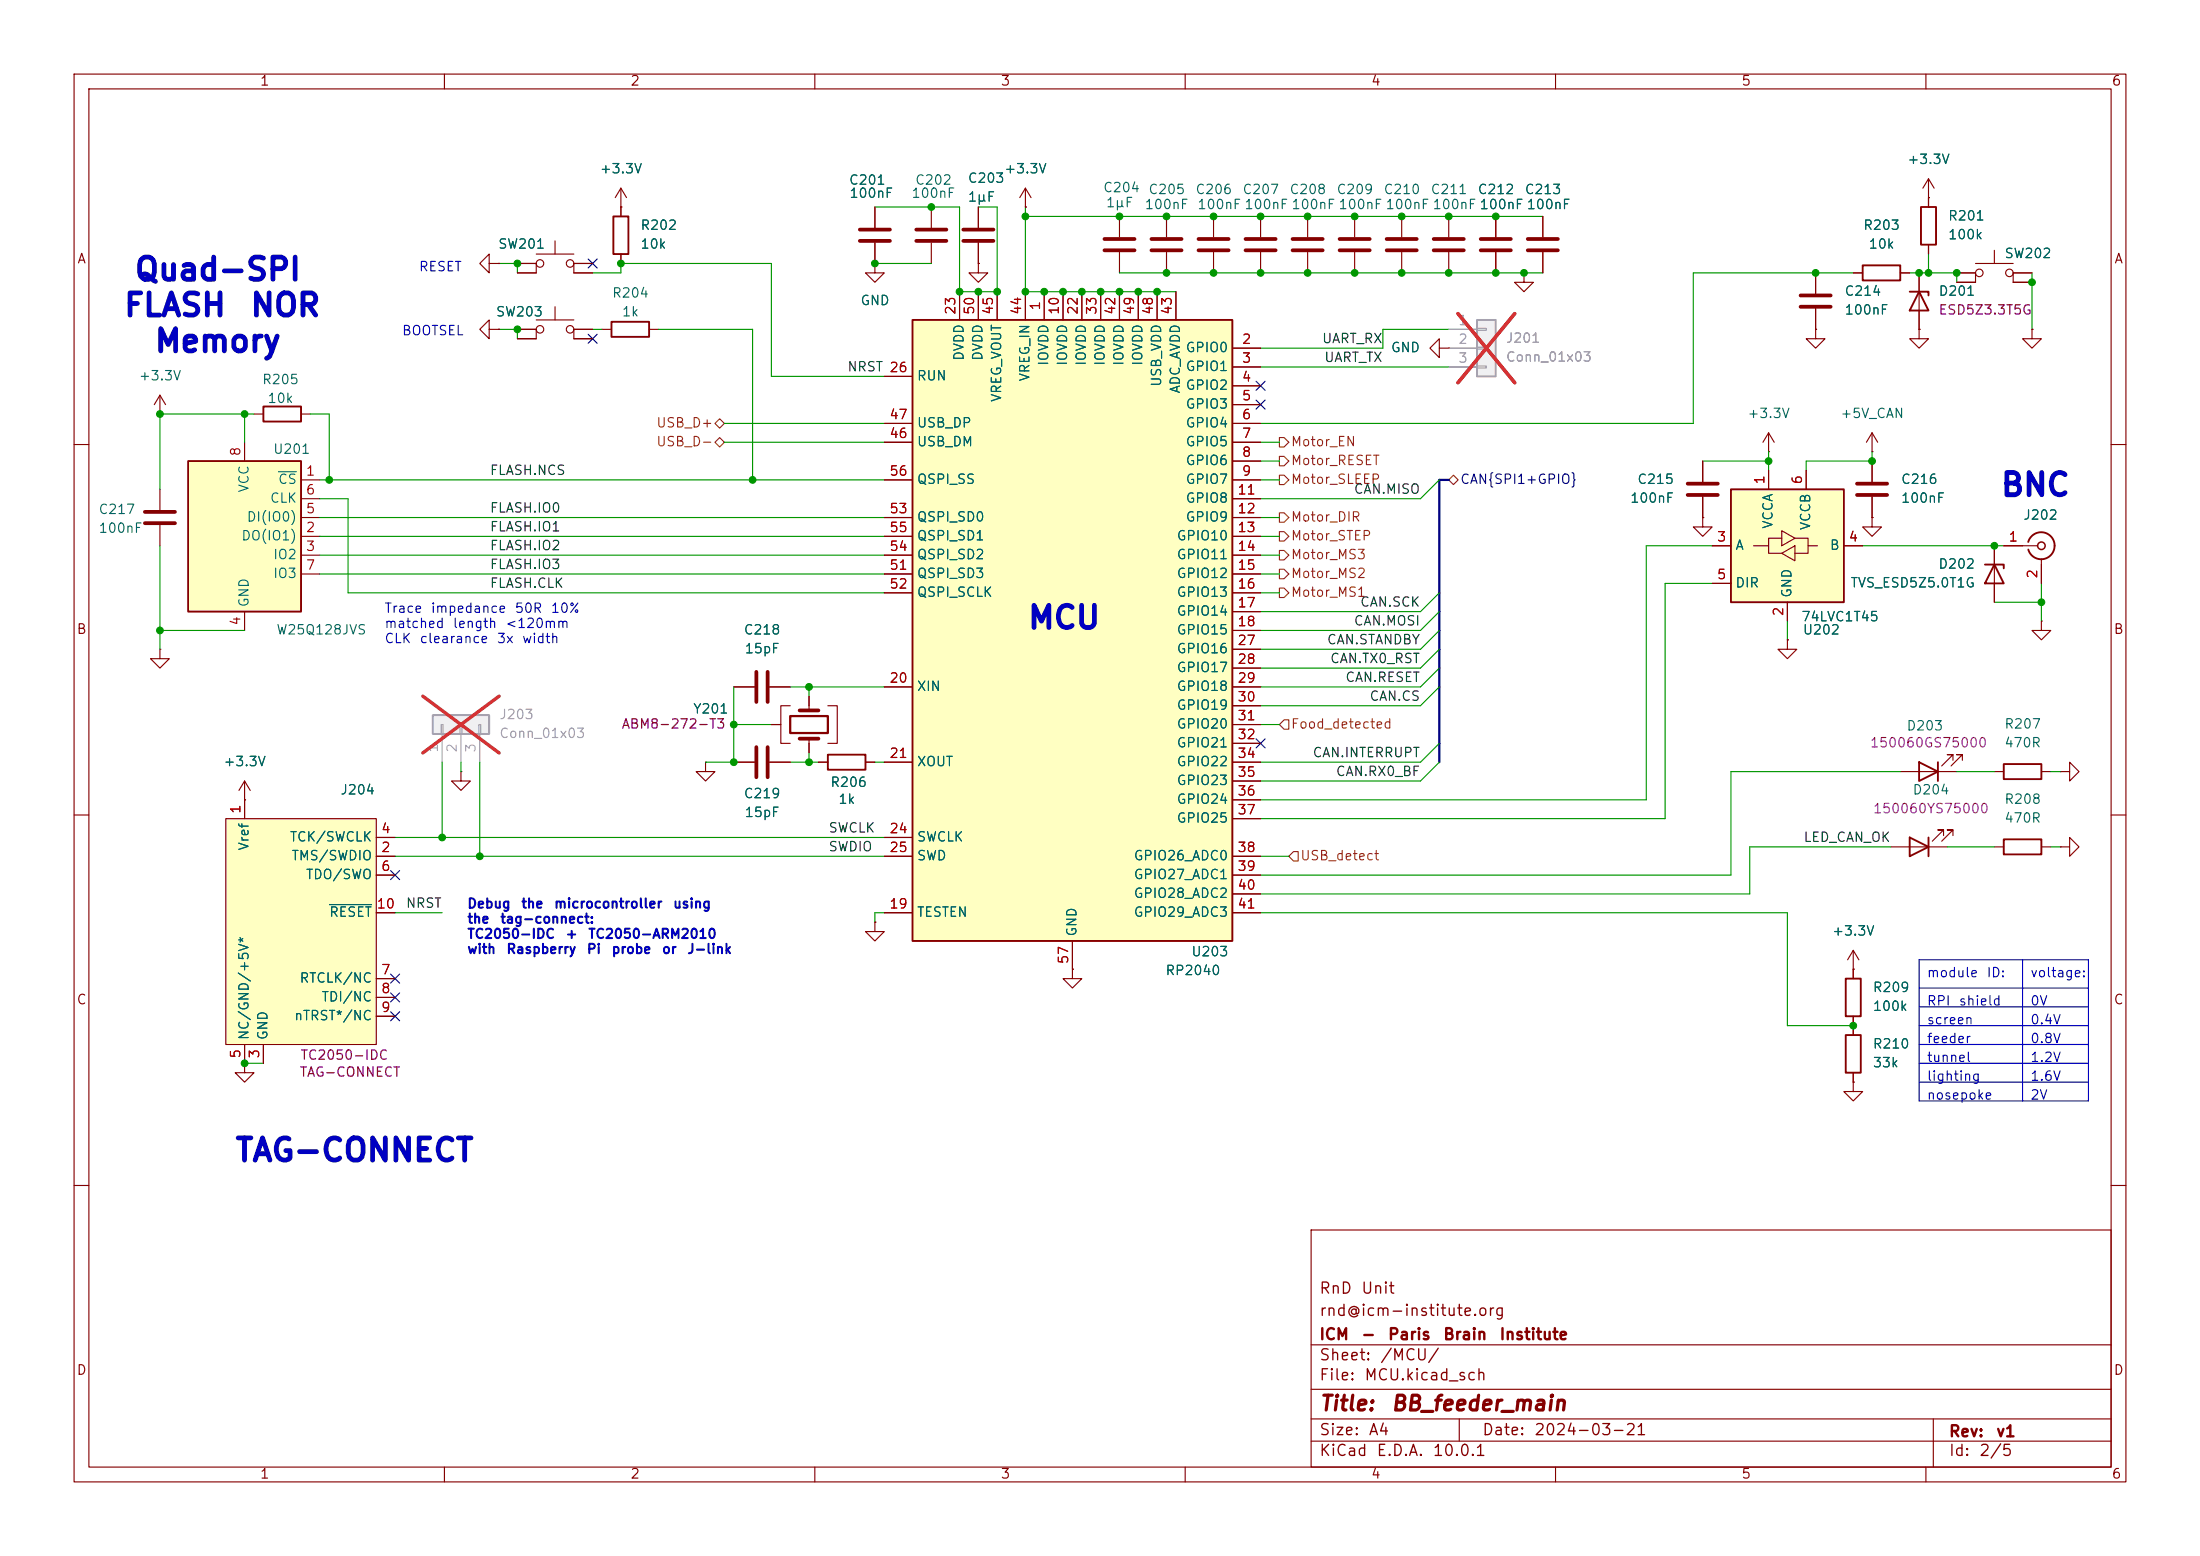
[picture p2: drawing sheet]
<svg xmlns="http://www.w3.org/2000/svg" width="297mm" height="210mm" viewBox="0 0 297 210" stroke-linecap="round" stroke-linejoin="round" font-family="sans-serif">
<g fill="none" stroke="#840000" stroke-width=".15">
<path d="M10 10h277v190h-277zM12 12h273v186h-273zM60 10v2M110 10v2M160 10v2M210 10v2M260 10v2M10 60h2M285 60h2M10 110h2M285 110h2M10 160h2"/>
<path d="M177 166h108v32h-108zM285 160h2M60 198v2M110 198v2M160 198v2M177 194.5h108M177 191.5h108M177 187.5h108M177 181.5h108M197 191.5v3M210 198v2M260 198v2"/>
<path d="M261 191.5v6.5"/>
</g>
<path d="M199.4 43.2h2.5v7.6h-2.5z" fill="#f0f0f0"/>
<path d="M199.4 43.2h2.5v7.6h-2.5z" fill="none" stroke="#a1a1a1" stroke-width=".25"/>
<path d="M195.6 44.5h3.8M195.6 47h3.8M195.6 49.5h3.8M199.4 44.3h1.3v.3h-1.3zM199.4 46.9h1.3v.2h-1.3zM199.4 49.4h1.3v.3h-1.3z" fill="none" stroke="#a1a1a1" stroke-width=".15"/>
<path d="M196.8 42.3l7.7 9.4M204.5 42.3l-7.7 9.4" fill="none" stroke="#e12e31" stroke-width=".46"/>
<g fill="none" stroke="#840000" stroke-width=".15">
<path d="M66 35.6v-1.3l-1.2 1.3 1.2 1.2v-1.2h1.3M67.3 35.6h.1M69.8 35.6h2.6v1.2h-2.6M72.4 34.3h5.1M74.9 32.5v1.8M80 35.6h-2.5v1.2h2.5M125.7 27.9v2.8M125.7 32.8v2.8M132.1 35.6v1.2h-1.3l1.3 1.3 1.2-1.3h-1.2M132.1 35.6h.1M208.3 29.2v2.8M208.3 34v2.8"/>
<path d="M259.1 36.8v7.7M66 44.5v-1.3l-1.2 1.3 1.2 1.2v-1.2h1.3M67.3 44.5h.1M69.8 44.5h2.6v1.2h-2.6M72.4 43.2h5.1M74.9 41.4v1.8M80 44.5h-2.5v1.2h2.5M259.1 44.5v1.2h-1.3l1.3 1.3 1.2-1.3h-1.2M259.1 44.5h.1M21.6 87.6v1.3h1.3l-1.3 1.3-1.3-1.3h1.3M21.6 87.6h.1"/>
<circle cx="72.9" cy="35.6" r=".51"/>
<circle cx="77" cy="35.6" r=".51"/>
<circle cx="72.9" cy="44.5" r=".51"/>
<circle cx="77" cy="44.5" r=".51"/>
</g>
<path d="M257.8 39.4h2.5v.5M259.1 39.4l1.2 2.5h-2.5z" fill="none" stroke="#840000" stroke-width=".25"/>
<path d="M123.7 31h4.1M123.7 32.5h4.1M206.2 32.3h4.1M206.2 33.8h4.1" fill="none" stroke="#840000" stroke-width=".51"/>
<path d="M25.4 62.2h15.2v20.4h-15.2z" fill="#ffffc2"/>
<path d="M82.8 29.2h2v5.1h-2zM35.6 54.9h5v2h-5zM82.5 43.4h5.1v2.1h-5.1zM25.4 62.2h15.2v20.4h-15.2zM268 76.2h2.5v.5M269.2 76.2l1.3 2.5h-2.5zM259.1 102.9l2.5 1.2-2.5 1.3zM261.6 102.9v2.5M270.5 103.1h5.1v2.1h-5.1z" fill="none" stroke="#840000" stroke-width=".25"/>
<g fill="none" stroke="#840000" stroke-width=".15">
<path d="M83.8 27.9h.1M83.8 25.4v3.8M83.8 34.3v1.3M83.8 25.4l-.7 1.3M83.8 25.4l.8 1.3M118.1 27.9v2.8M118.1 32.8v2.8M138.4 27.9h.1M138.4 25.4l-.7 1.3M138.4 25.4l.8 1.3M138.4 25.4v2.5M170.2 29.2v2.8"/>
<path d="M170.2 34v2.8M182.9 29.2v2.8M182.9 34v2.8M201.9 29.2v2.8M201.9 34v2.8M205.7 36.8v1.3h-1.2l1.2 1.3 1.3-1.3h-1.3M205.7 36.8h.1M245.1 36.8v2.8M264.2 36.8h2.5v1.3h-2.5M266.7 35.6h5.1M269.2 33.8v1.8M274.3 36.8h-2.5v1.3h2.5"/>
<path d="M21.6 55.9h.1M21.6 53.3v2.6M21.6 53.3l-.8 1.3M21.6 53.3l.8 1.3M33 59.7v2.5M34.3 55.9h1.3M40.6 55.9h1.3M81.3 44.5h1.2M87.6 44.5h1.3M194.3 47v-1.3l-1.3 1.3 1.3 1.3v-1.3h1.3M195.6 47h.1M238.8 58.4l.7 1.3"/>
<path d="M238.8 58.4l-.8 1.3M238.8 58.4v2.6M245.1 41.7v2.8M252.7 58.4l-.7 1.3M252.7 58.4l.8 1.3M252.7 58.4v2.6M21.6 66v2.8M21.6 70.9v2.8M40.6 64.8h2.6M40.6 72.4h2.6M40.6 74.9h2.6M40.6 69.9h2.6"/>
<path d="M40.6 67.3h2.6M40.6 77.5h2.6M238.8 61h.1M252.7 61h.1M252.7 69.9v1.2h-1.2l1.2 1.3 1.3-1.3h-1.3M252.7 69.9h.1M252.7 62.2v2.8M252.7 67.1v2.8M269.2 73.7v7.6M33 82.6v2.5M241.3 86.4v1.2h-1.3l1.3 1.3 1.3-1.3h-1.3M241.3 86.4h.1"/>
<path d="M256.5 104.1h7.7M263.7 102.6v-.7h-.8h.8l-1.6 1.5M264.9 102.6v-.7h-.7h.7l-1.5 1.5M269.2 104.1h1.3M275.6 104.1h1.3M278.1 104.1h1.3v-1.2l1.3 1.2-1.3 1.3v-1.3M278.1 104.1h.1"/>
<circle cx="267.2" cy="36.8" r=".51"/>
<circle cx="271.3" cy="36.8" r=".51"/>
</g>
<path d="M37.6 63.7h2.4" fill="none" stroke="#006464" stroke-width=".15"/>
<g fill="none" stroke="#840000" stroke-width=".51">
<path d="M116.1 32.5h4M116.1 31h4M168.1 32.3h4.1M168.1 33.8h4.1M180.8 32.3h4.1M180.8 33.8h4.1M199.9 32.3h4.1M199.9 33.8h4.1M243.1 39.9h4M243.1 41.4h4M19.6 70.6h4M19.6 69.1h4"/>
<path d="M250.7 66.8h4.1M250.7 65.3h4.1"/>
</g>
<path d="M30.5 110.5h20.3v30.5h-20.3z" fill="#ffffc2"/>
<path d="M30.5 110.5h20.3v30.5h-20.3zM33 108v2.5M50.8 115.6h2.5M50.8 113h2.5M50.8 118.1h2.5M50.8 132.1h2.5M50.8 134.6h2.5M50.8 137.2h2.5M50.8 123.2h2.5M33 141v2.5M35.6 141v2.5" fill="none" stroke="#840000" stroke-width=".15"/>
<path d="M44.5 122.1h5.7" fill="none" stroke="#006464" stroke-width=".15"/>
<path d="M233.7 66h15.2v15.3h-15.2z" fill="#ffffc2"/>
<path d="M259.3 27.9h2.1v5.1h-2.1zM233.7 66h15.2v15.3h-15.2z" fill="none" stroke="#840000" stroke-width=".25"/>
<g fill="none" stroke="#840000" stroke-width=".15">
<path d="M157.5 29.2v2.8M157.5 34v2.8M195.6 29.2v2.8M195.6 34v2.8M260.3 26.7h.1M260.3 24.1v3.8M260.3 33v1.3M260.3 24.1l-.7 1.3M260.3 24.1l.8 1.3M229.9 69.9v1.2h-1.3l1.3 1.3 1.2-1.3h-1.2M229.9 69.9h.1M229.9 62.2v2.8"/>
<path d="M229.9 67.1v2.8M231.1 73.7h2.6M231.1 78.7h2.6M236.7 73.7h2.1v1h1.7M238.8 63.5v2.5M240.5 72.6h-1.7v1.1M240.5 71.6l1.8 1-1.8 1.1zM240.5 74.7l1.8-1v2zM242.3 72.6h1.8v1.1h1.3M243.8 63.5v2.5M244.1 73.7v1h-1.8M248.9 73.7h2.6"/>
<path d="M99.1 92.7h2.8M103.9 92.7h2.8M241.3 81.3v2.5M33 108h.1M33 105.4l-.7 1.3M33 105.4l.8 1.3M33 105.4v2.6M99.1 102.9h2.8M103.9 102.9h2.8M33 143.5v1.3h1.3l-1.3 1.3-1.3-1.3h1.3M33 143.5h.1"/>
</g>
<path d="M155.4 32.3h4.1M155.4 33.8h4.1M193.5 32.3h4.1M193.5 33.8h4.1M227.8 66.8h4.1M227.8 65.3h4.1M102.1 90.7v4M103.6 90.7v4M102.1 100.8v4.1M103.6 100.8v4.1" fill="none" stroke="#840000" stroke-width=".51"/>
<path d="M123.2 43.2h43.2v83.8h-43.2z" fill="#ffffc2"/>
<path d="M123.2 43.2h43.2v83.8h-43.2zM111.8 101.9h5v2h-5z" fill="none" stroke="#840000" stroke-width=".25"/>
<g fill="none" stroke="#840000" stroke-width=".15">
<path d="M129.5 39.4v3.8M132.1 39.4v3.8M134.6 39.4v3.8M138.4 39.4v3.8M141 39.4v3.8M143.5 39.4v3.8M146 39.4v3.8M148.6 39.4v3.8M151.1 39.4v3.8M153.7 39.4v3.8M156.2 39.4v3.8M158.7 39.4v3.8"/>
<path d="M119.4 57.2h3.8M119.4 59.7h3.8M119.4 50.8h3.8M166.4 47h3.8M166.4 49.5h3.8M166.4 52.1h3.8M166.4 54.6h3.8M166.4 57.2h3.8M166.4 59.7h3.8M119.4 64.8h3.8M119.4 69.9h3.8M119.4 72.4h3.8"/>
<path d="M119.4 74.9h3.8M119.4 77.5h3.8M166.4 62.2h3.8M166.4 64.8h3.8M166.4 67.3h3.8M166.4 69.9h3.8M166.4 72.4h3.8M166.4 74.9h3.8M166.4 77.5h3.8M104.1 97.8h1.3M106.7 95.3h-1.3v5h1.3M109.2 94v1.9"/>
<path d="M109.2 99.7v1.9M111.8 95.3h1.2v5h-1.2M119.4 80h3.8M119.4 92.7h3.8M166.4 80h3.8M166.4 82.6h3.8M166.4 85.1h3.8M166.4 92.7h3.8M166.4 87.6h3.8M166.4 90.2h3.8M166.4 95.3h3.8M166.4 97.8h3.8"/>
<path d="M62.2 104.1v1.3h1.3l-1.3 1.3-1.2-1.3h1.2M62.2 104.1h.1M110.5 102.9h1.3M116.8 102.9h1.3M119.4 102.9h3.8M119.4 113h3.8M119.4 115.6h3.8M166.4 102.9h3.8M166.4 115.6h3.8M166.4 100.3h3.8M166.4 105.4h3.8M166.4 108h3.8"/>
<path d="M166.4 110.5h3.8M166.4 118.1h3.8M118.1 124.5v1.2h1.3l-1.3 1.3-1.3-1.3h1.3M118.1 124.5h.1M119.4 123.2h3.8M144.8 130.8v1.3h1.2l-1.2 1.3-1.3-1.3h1.3M144.8 130.8h.1M144.8 127v3.8M166.4 123.2h3.8M166.4 120.7h3.8"/>
</g>
<path d="M107.9 99.7h2.6M107.9 95.9h2.6" fill="none" stroke="#840000" stroke-width=".51"/>
<path d="M106.7 96.6h5.1v2.3h-5.1z" fill="none" stroke="#840000" stroke-width=".3"/>
<path d="M58.4 96.5h7.6v2.6h-7.6z" fill="#f0f0f0"/>
<path d="M58.4 96.5h7.6v2.6h-7.6z" fill="none" stroke="#a1a1a1" stroke-width=".25"/>
<path d="M195.6 44.5h3.8M195.6 47h3.8M195.6 49.5h3.8M59.6 97.8h.2v1.3h-.2zM59.7 99.1v3.8M62.1 97.8h.3v1.3h-.3zM62.2 99.1v3.8M64.6 97.8h.3v1.3h-.3zM64.8 99.1v3.8" fill="none" stroke="#a1a1a1" stroke-width=".15"/>
<path d="M196.8 42.3l7.7 9.4M204.5 42.3l-7.7 9.4M57.1 94l10.3 7.6M67.4 94l-10.3 7.6" fill="none" stroke="#e12e31" stroke-width=".46"/>
<path d="M130 32.5h4.1M130 31h4.1M149.1 32.3h4.1M149.1 33.8h4.1M161.8 32.3h4.1M161.8 33.8h4.1M174.5 32.3h4.1M174.5 33.8h4.1M187.2 32.3h4.1M187.2 33.8h4.1" fill="none" stroke="#840000" stroke-width=".51"/>
<g fill="none" stroke="#840000" stroke-width=".15">
<path d="M67.3 35.6h.1M69.8 36.8h2.6M69.8 35.6h2.6M77.5 36.8h2.5M77.5 35.6h2.5M83.8 27.9h.1M83.8 27.9v1.3M83.8 34.3v1.3M118.1 35.6v1.2h-1.3l1.3 1.3 1.3-1.3h-1.3M118.1 35.6h.1M118.1 27.9v2.8M118.1 32.8v2.8"/>
<path d="M129.5 39.4v3.8M132.1 35.6h.1M132.1 27.9v2.8M132.1 32.8v2.8M132.1 39.4v3.8M134.6 39.4v3.8M138.4 27.9h.1M138.4 39.4v3.8M141 39.4v3.8M143.5 39.4v3.8M146 39.4v3.8M148.6 39.4v3.8"/>
<path d="M151.1 29.2v2.8M151.1 34v2.8M151.1 39.4v3.8M153.7 39.4v3.8M156.2 39.4v3.8M158.7 39.4v3.8M163.8 29.2v2.8M163.8 34v2.8M176.5 29.2v2.8M176.5 34v2.8M189.2 29.2v2.8M189.2 34v2.8"/>
<path d="M201.9 29.2v2.8M201.9 34v2.8M205.7 36.8h.1M208.3 29.2v2.8M208.3 34v2.8M245.1 36.8v2.8M250.2 36.8h1.3M256.5 36.8h1.3M259.1 36.8v2.6M260.3 26.7h.1M260.3 26.7v1.2M260.3 33v1.3"/>
<path d="M264.2 36.8h2.5M264.2 38.1h2.5M271.8 36.8h2.5M271.8 38.1h2.5M67.3 44.5h.1M69.8 44.5h2.6M69.8 45.7h2.6M77.5 44.5h2.5M77.5 45.7h2.5M119.4 57.2h3.8M119.4 59.7h3.8M119.4 50.8h3.8"/>
<path d="M166.4 47h3.8M166.4 49.5h3.8M166.4 52.1h3.8M166.4 54.6h3.8M166.4 57.2h3.8M166.4 59.7h3.8M195.6 47h.1M245.1 44.5v1.2h-1.3l1.3 1.3 1.3-1.3h-1.3M245.1 44.5h.1M245.1 41.7v2.8M259.1 44.5h.1M259.1 41.9v2.6"/>
<path d="M274.3 44.5v1.2h-1.3l1.3 1.3 1.3-1.3h-1.3M274.3 44.5h.1M119.4 64.8h3.8M119.4 69.9h3.8M119.4 72.4h3.8M119.4 74.9h3.8M119.4 77.5h3.8M166.4 62.2h3.8M166.4 64.8h3.8M166.4 67.3h3.8M166.4 69.9h3.8M166.4 72.4h3.8"/>
<path d="M166.4 74.9h3.8M166.4 77.5h3.8M229.9 69.9h.1M229.9 62.2v2.8M229.9 67.1v2.8M231.1 73.7h2.6M231.1 78.7h2.6M238.8 63.5v2.5M243.8 63.5v2.5M248.9 73.7h2.6M252.7 69.9h.1M252.7 62.2v2.8"/>
<path d="M252.7 67.1v2.8M269.2 73.7v2.5M269.2 78.7v2.6M270.5 73.7h4.6M275.6 75.4v3.3M99.1 92.7h2.8M103.9 92.7h2.8M104.1 97.8h1.3M109.2 94v1.3M119.4 92.7h3.8M119.4 80h3.8M166.4 92.7h3.8"/>
<path d="M166.4 97.8h3.8M166.4 80h3.8M166.4 82.6h3.8M166.4 85.1h3.8M166.4 87.6h3.8M166.4 90.2h3.8M166.4 95.3h3.8M241.3 86.4h.1M241.3 81.3v2.5M275.6 83.8v1.3h-1.3l1.3 1.3 1.3-1.3h-1.3M275.6 83.8h.1M33 108h.1"/>
<path d="M33 108v2.5M50.8 115.6h2.5M50.8 113h2.5M50.8 118.1h2.5M95.2 102.9v1.2h1.3l-1.3 1.3-1.2-1.3h1.2M95.2 102.9h.1M99.1 102.9h2.8M103.9 102.9h2.8M109.2 100.3v1.3M110.5 102.9h1.3M116.8 102.9h1.3M119.4 102.9h3.8"/>
<path d="M119.4 115.6h3.8M119.4 113h3.8M166.4 102.9h3.8M166.4 115.6h3.8M166.4 118.1h3.8M166.4 100.3h3.8M166.4 105.4h3.8M166.4 108h3.8M166.4 110.5h3.8M255.3 114.3h7.6M262.4 112.8v-.8h-.8h.8l-1.5 1.5M263.7 112.8v-.8h-.8h.8l-1.6 1.5"/>
<path d="M269.2 114.3h1.3M275.6 114.3h1.3M278.1 114.3h1.3v-1.3l1.3 1.3-1.3 1.3v-1.3M278.1 114.3h.1M50.8 132.1h2.5M50.8 134.6h2.5M50.8 137.2h2.5M50.8 123.2h2.5M118.1 124.5h.1M119.4 123.2h3.8M144.8 130.8h.1M144.8 127v3.8"/>
<path d="M166.4 123.2h3.8M166.4 120.7h3.8M250.2 130.8h.1M250.2 128.3v3.8M250.2 137.2v2.5M250.2 128.3l.8 1.2M250.2 128.3l-.8 1.2M33 143.5h.1M33 141v2.5M35.6 141v2.5M250.2 146.1v1.2h1.3l-1.3 1.3-1.3-1.3h1.3M250.2 146.1h.1"/>
<path d="M250.2 144.8v1.3"/>
</g>
<path d="M251.5 35.8h5v2h-5zM273.8 73.2a1.82 1.82 0 0 1 2-1.3 1.82 1.82 0 0 1 1.6 1.8M277.4 73.7a1.81 1.81 0 0 1-1.6 1.8 1.81 1.81 0 0 1-2-1.3M257.8 113l2.5 1.3-2.5 1.3zM260.3 113v2.6M270.5 113.3h5.1v2h-5.1zM249.2 132.1h2v5.1h-2zM249.2 139.7h2v5.1h-2z" fill="none" stroke="#840000" stroke-width=".25"/>
<circle cx="275.6" cy="73.7" r=".51" fill="none" stroke="#840000" stroke-width=".2"/>
<g fill="none" stroke="#725600" stroke-width=".15">
<path d="M96.5 57.2l.7-.7 .6 .7-.6 .6zM96.5 59.7l.7-.6 .6 .6-.6 .6zM172.7 59.1h.7l.6 .6-.6 .6h-.7zM172.7 61.6h.7l.6 .6-.6 .7h-.7zM172.7 79.4h.7l.6 .6-.6 .6h-.7zM172.7 71.8h.7l.6 .6-.6 .6h-.7zM172.7 76.8h.7l.6 .7-.6 .6h-.7zM172.7 69.2h.7l.6 .7-.6 .6h-.7zM172.7 74.3h.7l.6 .6-.6 .7h-.7zM172.7 64.1h.7l.6 .7-.6 .6h-.7zM195.6 64.8l.6-.7 .6 .7-.6 .6zM173.4 97.2h.6v1.2h-.6l-.7-.6z"/>
<path d="M174.6 114.9h.7v1.3h-.7l-.6-.6z"/>
</g>
<path d="M259.1 133.4h22.8M259.1 135.9h22.8M259.1 138.4h22.8M259.1 129.5h22.8v19.1h-22.8zM273 129.5v19.1M259.1 141h22.8M259.1 143.5h22.8M259.1 146.1h22.8" fill="none" stroke="#0000c2" stroke-width=".15"/>
<path d="M195.6 64.8h-1.3v38.1" fill="none" stroke="#000084" stroke-width=".3"/>
<g fill="none" stroke="#009600" stroke-width=".15">
<path d="M67.3 35.6h2.5v1.2M80 36.8h3.8v-1.2h20.3v15.2h15.3M118.1 27.9h11.4v11.5h5.1v-11.5h-2.5M118.1 35.6h7.6M138.4 29.2h69.9M138.4 27.9v11.5h20.3M151.1 36.8h57.2M250.2 36.8h-21.6v20.4h-58.4M257.8 36.8h6.4v1.3M260.3 34.3v2.5M274.3 36.8v7.7M33 55.9v3.8"/>
<path d="M34.3 55.9h-12.7v10.1M41.9 55.9h2.5v8.9M67.3 44.5h2.5v1.2M80 44.5h1.3M88.9 44.5h12.7v20.3M97.8 59.7h21.6M97.8 57.2h21.6M170.2 59.7h2.5M170.2 49.5h25.4M195.6 44.5h-8.9v2.5h-16.5M21.6 73.7v13.9M43.2 64.8h76.2"/>
<path d="M43.2 74.9h76.2M43.2 77.5h76.2M43.2 69.9h76.2M43.2 67.3h3.8v12.7h72.4M43.2 72.4h76.2M170.2 64.8h2.5M170.2 74.9h2.5M170.2 77.5h2.5M170.2 69.9h2.5M170.2 72.4h2.5M170.2 62.2h2.5M194.3 64.8l-2.5 2.5h-21.6"/>
<path d="M229.9 62.2h8.9M231.1 78.7h-6.3v31.8h-54.6M231.1 73.7h-8.9v34.3h-52M238.8 61v2.5M251.5 73.7h19M252.7 61v1.2h-8.9v1.3M275.6 78.7v5.1M21.6 85.1h11.4M99.1 92.7v10.2h-3.9M99.1 97.8h5M106.7 92.7h12.7M109.2 92.7v1.3"/>
<path d="M170.2 80h2.5M170.2 97.8h2.5M194.3 82.6l-2.5 2.5h-21.6M194.3 87.6l-2.5 2.6h-21.6M194.3 90.2l-2.5 2.5h-21.6M194.3 85.1l-2.5 2.5h-21.6M194.3 92.7l-2.5 2.6h-21.6M194.3 80l-2.5 2.6h-21.6M241.3 83.8v2.6M269.2 81.3h6.4M53.3 115.6h66.1M53.3 113h66.1"/>
<path d="M59.7 102.9v10.1M62.2 102.9v1.2M64.8 102.9v12.7M106.7 102.9h3.8M109.2 101.6v1.3M118.1 102.9h1.3M170.2 115.6h3.8M194.3 102.9l-2.5 2.5h-21.6M194.3 100.3l-2.5 2.6h-21.6M255.3 114.3h-19.1v6.4h-66M256.5 104.1h-22.8v14h-63.5M262.9 114.3h6.3"/>
<path d="M264.2 104.1h5M276.9 114.3h1.2M276.9 104.1h1.2M53.3 123.2h6.4M119.4 123.2h-1.3v1.3M170.2 123.2h71.1v15.2h8.9M33 143.5h2.6"/>
</g>
<g fill="none" stroke="#000084" stroke-width=".15">
<path d="M79.4 35l1.2 1.2M80.6 35l-1.2 1.2M79.4 45.1l1.2 1.2M80.6 45.1l-1.2 1.2M169.6 51.5l1.2 1.2M169.6 54l1.2 1.2M170.8 51.5l-1.2 1.2M170.8 54l-1.2 1.2M169.6 99.7l1.2 1.2M170.8 99.7l-1.2 1.2M52.7 117.5l1.2 1.2M53.9 117.5l-1.2 1.2"/>
<path d="M52.7 131.5l1.2 1.2M52.7 136.6l1.2 1.2M52.7 134l1.2 1.2M53.9 131.5l-1.2 1.2M53.9 136.6l-1.2 1.2M53.9 134l-1.2 1.2"/>
</g>
<path d="M44.5 122.1h5.7" fill="none" stroke="#006464" stroke-width=".15"/>
<g fill="#009600" stroke="#009600" stroke-width=".14">
<circle cx="21.6" cy="85.1" r=".46"/>
<circle cx="33" cy="55.9" r=".46"/>
<circle cx="44.4" cy="64.8" r=".46"/>
<circle cx="21.6" cy="55.9" r=".46"/>
<circle cx="148.6" cy="39.4" r=".46"/>
<circle cx="109.2" cy="102.9" r=".46"/>
<circle cx="101.6" cy="64.8" r=".46"/>
<circle cx="109.2" cy="92.7" r=".46"/>
<circle cx="134.6" cy="39.4" r=".46"/>
<circle cx="143.5" cy="39.4" r=".46"/>
<circle cx="138.4" cy="39.4" r=".46"/>
<circle cx="141" cy="39.4" r=".46"/>
<circle cx="146" cy="39.4" r=".46"/>
<circle cx="99.1" cy="97.8" r=".46"/>
<circle cx="138.4" cy="29.2" r=".46"/>
<circle cx="69.8" cy="35.6" r=".46"/>
<circle cx="69.8" cy="44.5" r=".46"/>
<circle cx="118.1" cy="35.6" r=".46"/>
<circle cx="132.1" cy="39.4" r=".46"/>
<circle cx="129.5" cy="39.4" r=".46"/>
<circle cx="125.7" cy="27.9" r=".46"/>
<circle cx="83.8" cy="35.6" r=".46"/>
<circle cx="33" cy="143.5" r=".46"/>
<circle cx="64.8" cy="115.6" r=".46"/>
<circle cx="99.1" cy="102.9" r=".46"/>
<circle cx="59.7" cy="113" r=".46"/>
<circle cx="274.3" cy="38.1" r=".46"/>
<circle cx="238.8" cy="62.2" r=".46"/>
<circle cx="259.1" cy="36.8" r=".46"/>
<circle cx="245.1" cy="36.8" r=".46"/>
<circle cx="264.2" cy="36.8" r=".46"/>
<circle cx="260.3" cy="36.8" r=".46"/>
<circle cx="157.5" cy="29.2" r=".46"/>
<circle cx="151.1" cy="29.2" r=".46"/>
<circle cx="157.5" cy="36.8" r=".46"/>
<circle cx="189.2" cy="29.2" r=".46"/>
<circle cx="189.2" cy="36.8" r=".46"/>
<circle cx="170.2" cy="29.2" r=".46"/>
<circle cx="151.1" cy="39.4" r=".46"/>
<circle cx="153.7" cy="39.4" r=".46"/>
<circle cx="156.2" cy="39.4" r=".46"/>
<circle cx="176.5" cy="29.2" r=".46"/>
<circle cx="182.9" cy="29.2" r=".46"/>
<circle cx="163.8" cy="29.2" r=".46"/>
<circle cx="163.8" cy="36.8" r=".46"/>
<circle cx="195.6" cy="36.8" r=".46"/>
<circle cx="201.9" cy="29.2" r=".46"/>
<circle cx="170.2" cy="36.8" r=".46"/>
<circle cx="182.9" cy="36.8" r=".46"/>
<circle cx="205.7" cy="36.8" r=".46"/>
<circle cx="201.9" cy="36.8" r=".46"/>
<circle cx="195.6" cy="29.2" r=".46"/>
<circle cx="176.5" cy="36.8" r=".46"/>
<circle cx="250.2" cy="138.4" r=".46"/>
<circle cx="269.2" cy="73.7" r=".46"/>
<circle cx="252.7" cy="62.2" r=".46"/>
<circle cx="275.6" cy="81.3" r=".46"/>
</g>
<g font-size="3" fill="#0000c2">
<text x="18" y="38.6">Quad-SPI</text>
<text x="16.5" y="43.4">FLASH</text>
<text x="33.6" y="43.4">NOR</text>
<text x="20.7" y="48.3">Memory</text>
<text x="269.9" y="67.7">BNC</text>
<text x="138.6" y="85.6">MCU</text>
<text x="31.6" y="157.5">TAG-CONNECT</text>
</g>
<g font-size="2" fill="#840000">
<text x="178" y="190.9">Title:</text>
<text x="187.7" y="190.9">BB_feeder_main</text>
</g>
<g font-size="1.5" fill="#840000">
<text x="178" y="178">rnd@icm-institute.org</text>
<text x="178" y="175">RnD</text>
<text x="183.7" y="175">Unit</text>
<text x="178" y="184">Sheet:</text>
<text x="178" y="181.2">ICM</text>
<text x="183.7" y="181.2">-</text>
<text x="186.2" y="184">/MCU/</text>
<text x="187.3" y="181.2">Paris</text>
<text x="194.7" y="181.2">Brain</text>
<text x="202.3" y="181.2">Institute</text>
<text x="178" y="186.7">File:</text>
<text x="184.1" y="186.7">MCU.kicad_sch</text>
<text x="178" y="196.9">KiCad</text>
<text x="178" y="194.1">Size:</text>
<text x="184.7" y="194.1">A4</text>
<text x="185.7" y="196.9">E.D.A.</text>
<text x="193.3" y="196.9">10.0.1</text>
<text x="200" y="194.1">Date:</text>
<text x="207" y="194.1">2024-03-21</text>
<text x="263" y="194.3">Rev:</text>
<text x="263" y="196.9">Id:</text>
<text x="267.1" y="196.9">2/5</text>
<text x="269.4" y="194.3">v1</text>
</g>
<g font-size="1.3" fill="#840000">
<text x="35" y="11.9">1</text>
<text x="85" y="11.9">2</text>
<text x="135" y="11.9">3</text>
<text x="185" y="11.9">4</text>
<text x="235" y="11.9">5</text>
<text x="285" y="11.9">6</text>
<text x="10.3" y="35.9">A</text>
<text x="285.3" y="35.9">A</text>
<text x="10.3" y="85.9">B</text>
<text x="285.3" y="85.9">B</text>
<text x="10.3" y="135.9">C</text>
<text x="285.3" y="135.9">C</text>
<text x="10.3" y="185.9">D</text>
<text x="285.3" y="185.9">D</text>
<text x="35" y="199.9">1</text>
<text x="85" y="199.9">2</text>
<text x="135" y="199.9">3</text>
<text x="185" y="199.9">4</text>
<text x="235" y="199.9">5</text>
<text x="285" y="199.9">6</text>
</g>
<g font-size="1.3" fill="#006464">
<text x="80.9" y="23.7">+3.3V</text>
<text x="135.5" y="23.7">+3.3V</text>
<text x="257.4" y="22.5">+3.3V</text>
<text x="114.5" y="25.2">C201</text>
<text x="114.6" y="27">100nF</text>
<text x="123" y="27">100nF</text>
<text x="123.5" y="25.2">C202</text>
<text x="130.6" y="25">C203</text>
<text x="130.6" y="27.5">1µF</text>
<text x="148.8" y="26.3">C204</text>
<text x="149.2" y="28.3">1µF</text>
<text x="154.4" y="28.5">100nF</text>
<text x="154.9" y="26.5">C205</text>
<text x="161.3" y="26.5">C206</text>
<text x="161.6" y="28.5">100nF 100nF 100nF 100nF 100nF 100nF 100nF 100nF</text>
<text x="167.6" y="26.5">C207</text>
<text x="174" y="26.5">C208</text>
<text x="180.3" y="26.5">C209</text>
<text x="186.7" y="26.5">C210</text>
<text x="193" y="26.5">C211</text>
<text x="199.4" y="26.5">C212</text>
<text x="199.7" y="28.5">100nF 100nF</text>
<text x="205.7" y="26.5">C213</text>
<text x="67.2" y="33.9">SW201</text>
<text x="86.4" y="31.3">R202</text>
<text x="86.4" y="33.9">10k</text>
<text x="251.4" y="31.3">R203</text>
<text x="252.2" y="33.9">10k</text>
<text x="262.9" y="30.1">R201</text>
<text x="262.9" y="32.6">100k</text>
<text x="270.5" y="35.2">SW202</text>
<text x="82.5" y="40.5">R204</text>
<text x="116.1" y="41.5">GND</text>
<text x="248.9" y="40.2">C214</text>
<text x="261.6" y="40.2">D201</text>
<text x="66.9" y="43">SW203</text>
<text x="83.9" y="43">1k</text>
<text x="160" y="47.9">GPIO0</text>
<text x="187.7" y="47.9">GND</text>
<text x="248.9" y="42.8">100nF</text>
<text x="18.6" y="51.7">+3.3V</text>
<text x="35.3" y="52.2">R205</text>
<text x="123.7" y="51.7">RUN</text>
<text x="130.4" y="48.8" transform="rotate(-90 130.4 48.8)">DVDD</text>
<text x="132.9" y="48.8" transform="rotate(-90 132.9 48.8)">DVDD</text>
<text x="139.3" y="51.6" transform="rotate(-90 139.3 51.6)">VREG_IN</text>
<text x="141.8" y="49.5" transform="rotate(-90 141.8 49.5)">IOVDD</text>
<text x="144.4" y="49.5" transform="rotate(-90 144.4 49.5)">IOVDD</text>
<text x="146.9" y="49.5" transform="rotate(-90 146.9 49.5)">IOVDD</text>
<text x="149.5" y="49.5" transform="rotate(-90 149.5 49.5)">IOVDD</text>
<text x="152" y="49.5" transform="rotate(-90 152 49.5)">IOVDD</text>
<text x="154.5" y="49.5" transform="rotate(-90 154.5 49.5)">IOVDD</text>
<text x="157.1" y="52.3" transform="rotate(-90 157.1 52.3)">USB_VDD</text>
<text x="159.6" y="53.2" transform="rotate(-90 159.6 53.2)">ADC_AVDD</text>
<text x="160" y="50.4">GPIO1</text>
<text x="160" y="52.9">GPIO2</text>
<text x="36" y="54.7">10k</text>
<text x="123.7" y="58">USB_DP</text>
<text x="135.5" y="54.4" transform="rotate(-90 135.5 54.4)">VREG_VOUT</text>
<text x="160" y="55.5">GPIO3</text>
<text x="160" y="58">GPIO4</text>
<text x="235.8" y="56.7">+3.3V</text>
<text x="248.4" y="56.7">+5V_CAN</text>
<text x="36.8" y="61.6">U201</text>
<text x="37.4" y="65.6">CS</text>
<text x="123.7" y="60.6">USB_DM</text>
<text x="123.7" y="65.6">QSPI_SS</text>
<text x="160" y="60.6">GPIO5</text>
<text x="160" y="63.1">GPIO6</text>
<text x="160" y="65.6">GPIO7</text>
<text x="220.9" y="65.6">C215</text>
<text x="256.5" y="65.6">C216</text>
<text x="13.2" y="69.7">C217</text>
<text x="33.2" y="70.7">DI(IO0)</text>
<text x="33.9" y="66.6" transform="rotate(-90 33.9 66.6)">VCC</text>
<text x="36.4" y="68.2">CLK</text>
<text x="123.7" y="70.7">QSPI_SD0</text>
<text x="160" y="68.2">GPIO8</text>
<text x="160" y="70.7">GPIO9</text>
<text x="220" y="68.2">100nF</text>
<text x="239.6" y="71.5" transform="rotate(-90 239.6 71.5)">VCCA</text>
<text x="244.7" y="71.6" transform="rotate(-90 244.7 71.6)">VCCB</text>
<text x="256.5" y="68.2">100nF</text>
<text x="273.1" y="70.5">J202</text>
<text x="13.2" y="72.2">100nF</text>
<text x="32.5" y="73.3">DO(IO1)</text>
<text x="36.8" y="75.8">IO2</text>
<text x="123.7" y="75.8">QSPI_SD2</text>
<text x="123.7" y="73.3">QSPI_SD1</text>
<text x="158.8" y="73.3">GPIO10</text>
<text x="158.8" y="75.8">GPIO11</text>
<text x="234.2" y="74.5">A</text>
<text x="246.9" y="74.5">B</text>
<text x="261.6" y="77.1">D202</text>
<text x="33.9" y="82" transform="rotate(-90 33.9 82)">GND</text>
<text x="36.8" y="78.3">IO3</text>
<text x="123.7" y="78.3">QSPI_SD3</text>
<text x="123.7" y="80.9">QSPI_SCLK</text>
<text x="158.8" y="78.3">GPIO12</text>
<text x="158.8" y="80.9">GPIO13</text>
<text x="158.8" y="83.4">GPIO14</text>
<text x="234.2" y="79.6">DIR</text>
<text x="242.2" y="80.8" transform="rotate(-90 242.2 80.8)">GND</text>
<text x="249.7" y="79.6">TVS_ESD5Z5.0T1G</text>
<text x="37.2" y="86">W25Q128JVS</text>
<text x="100.3" y="86">C218</text>
<text x="100.4" y="88.5">15pF</text>
<text x="158.8" y="86">GPIO15</text>
<text x="158.8" y="88.5">GPIO16</text>
<text x="243.1" y="84.2">74LVC1T45</text>
<text x="243.3" y="86">U202</text>
<text x="123.7" y="93.6">XIN</text>
<text x="158.8" y="91">GPIO17</text>
<text x="158.8" y="93.6">GPIO18</text>
<text x="93.5" y="96.6">Y201</text>
<text x="158.8" y="96.1">GPIO19</text>
<text x="158.8" y="98.7">GPIO20</text>
<text x="158.8" y="101.2">GPIO21</text>
<text x="257.3" y="98.9">D203</text>
<text x="270.5" y="98.7">R207</text>
<text x="270.5" y="101.2">470R</text>
<text x="30.1" y="103.7">+3.3V</text>
<text x="45.9" y="107.5">J204</text>
<text x="112" y="106.5">R206</text>
<text x="123.7" y="103.7">XOUT</text>
<text x="158.8" y="103.7">GPIO22</text>
<text x="158.8" y="106.3">GPIO23</text>
<text x="258.1" y="107.5">D204</text>
<text x="39" y="113.9">TCK/SWCLK</text>
<text x="100.3" y="108.1">C219</text>
<text x="100.4" y="110.6">15pF</text>
<text x="113.1" y="108.8">1k</text>
<text x="123.7" y="113.9">SWCLK</text>
<text x="158.8" y="108.8">GPIO24</text>
<text x="158.8" y="111.4">GPIO25</text>
<text x="270.5" y="108.8">R208</text>
<text x="270.5" y="111.4">470R</text>
<text x="33.9" y="114.9" transform="rotate(-90 33.9 114.9)">Vref</text>
<text x="39.3" y="116.4">TMS/SWDIO</text>
<text x="41.2" y="119">TDO/SWO</text>
<text x="123.7" y="116.4">SWD</text>
<text x="153" y="116.4">GPIO26_ADC0</text>
<text x="153" y="119">GPIO27_ADC1</text>
<text x="44.3" y="124.1">RESET</text>
<text x="123.7" y="124.1">TESTEN</text>
<text x="153" y="121.5">GPIO28_ADC2</text>
<text x="153" y="124.1">GPIO29_ADC3</text>
<text x="145.6" y="126.5" transform="rotate(-90 145.6 126.5)">GND</text>
<text x="157.2" y="131.9">RP2040</text>
<text x="160.7" y="129.4">U203</text>
<text x="247.2" y="126.6">+3.3V</text>
<text x="40.4" y="132.9">RTCLK/NC</text>
<text x="43.3" y="135.5">TDI/NC</text>
<text x="252.7" y="134.2">R209</text>
<text x="252.7" y="136.8">100k</text>
<text x="33.9" y="140.5" transform="rotate(-90 33.9 140.5)">NC/GND/+5V*</text>
<text x="36.4" y="140.5" transform="rotate(-90 36.4 140.5)">GND</text>
<text x="39.6" y="138">nTRST*/NC</text>
<text x="252.7" y="141.8">R210</text>
<text x="252.7" y="144.4">33k</text>
</g>
<g font-size="1.3" fill="#0000c2">
<text x="56.5" y="36.9">RESET</text>
<text x="54.2" y="45.6">BOOTSEL</text>
<text x="51.8" y="83">Trace</text>
<text x="58.1" y="83">impedance</text>
<text x="69.4" y="83">50R</text>
<text x="74.3" y="83">10%</text>
<text x="51.8" y="85.1">matched</text>
<text x="51.8" y="87.1">CLK</text>
<text x="56.6" y="87.1">clearance</text>
<text x="61" y="85.1">length</text>
<text x="67" y="87.1">3x</text>
<text x="68.1" y="85.1">&lt;120mm</text>
<text x="70.4" y="87.1">width</text>
<text x="63" y="122.9">Debug</text>
<text x="63" y="124.9">the</text>
<text x="67.4" y="124.9">tag-connect:</text>
<text x="70.3" y="122.9">the</text>
<text x="74.7" y="122.9">microcontroller</text>
<text x="90.8" y="122.9">using</text>
<text x="63" y="127">TC2050-IDC</text>
<text x="63" y="129">with</text>
<text x="68.3" y="129">Raspberry</text>
<text x="76.3" y="127">+</text>
<text x="79.1" y="129">Pi</text>
<text x="79.3" y="127">TC2050-ARM2010</text>
<text x="82.5" y="129">probe</text>
<text x="89.3" y="129">or</text>
<text x="92.7" y="129">J-link</text>
<text x="260" y="132.2">module</text>
<text x="260" y="136">RPI</text>
<text x="264.3" y="136">shield</text>
<text x="268.1" y="132.2">ID:</text>
<text x="274" y="132.2">voltage:</text>
<text x="274" y="136">0V</text>
<text x="260" y="138.6">screen</text>
<text x="260" y="141.1">feeder</text>
<text x="260" y="143.6">tunnel</text>
<text x="274" y="138.6">0.4V</text>
<text x="274" y="141.1">0.8V</text>
<text x="274" y="143.6">1.2V</text>
<text x="260" y="146.2">lighting</text>
<text x="260" y="148.7">nosepoke</text>
<text x="274" y="146.2">1.6V</text>
<text x="274" y="148.7">2V</text>
</g>
<g font-size="1.3" fill="#a90000">
<text x="140.7" y="42" transform="rotate(-90 140.7 42)">1</text>
<text x="129.3" y="42.6" transform="rotate(-90 129.3 42.6)">23</text>
<text x="131.8" y="42.6" transform="rotate(-90 131.8 42.6)">50</text>
<text x="134.4" y="42.6" transform="rotate(-90 134.4 42.6)">45</text>
<text x="138.2" y="42.6" transform="rotate(-90 138.2 42.6)">44</text>
<text x="143.3" y="42.6" transform="rotate(-90 143.3 42.6)">10</text>
<text x="145.8" y="42.6" transform="rotate(-90 145.8 42.6)">22</text>
<text x="148.3" y="42.6" transform="rotate(-90 148.3 42.6)">33</text>
<text x="150.9" y="42.6" transform="rotate(-90 150.9 42.6)">42</text>
<text x="153.4" y="42.6" transform="rotate(-90 153.4 42.6)">49</text>
<text x="156" y="42.6" transform="rotate(-90 156 42.6)">48</text>
<text x="158.5" y="42.6" transform="rotate(-90 158.5 42.6)">43</text>
<text x="167.6" y="46.7">2</text>
<text x="120" y="50.5">26</text>
<text x="167.6" y="49.3">3</text>
<text x="167.6" y="51.8">4</text>
<text x="120" y="59.4">46</text>
<text x="120" y="56.9">47</text>
<text x="167.6" y="54.4">5</text>
<text x="167.6" y="56.9">6</text>
<text x="167.6" y="59.4">7</text>
<text x="32.8" y="61.7" transform="rotate(-90 32.8 61.7)">8</text>
<text x="41.2" y="64.5">1</text>
<text x="120" y="64.5">56</text>
<text x="167.6" y="62">8</text>
<text x="167.6" y="64.5">9</text>
<text x="238.5" y="65.5" transform="rotate(-90 238.5 65.5)">1</text>
<text x="243.6" y="65.5" transform="rotate(-90 243.6 65.5)">6</text>
<text x="41.2" y="69.6">5</text>
<text x="41.2" y="67.1">6</text>
<text x="120" y="69.6">53</text>
<text x="167" y="67.1">11</text>
<text x="167" y="69.6">12</text>
<text x="41.2" y="72.1">2</text>
<text x="41.2" y="74.7">3</text>
<text x="41.2" y="77.2">7</text>
<text x="120" y="77.2">51</text>
<text x="120" y="74.7">54</text>
<text x="120" y="72.1">55</text>
<text x="167" y="72.1">13</text>
<text x="167" y="74.7">14</text>
<text x="167" y="77.2">15</text>
<text x="231.7" y="73.4">3</text>
<text x="249.5" y="73.4">4</text>
<text x="271.1" y="73.4">1</text>
<text x="120" y="79.8">52</text>
<text x="167" y="79.8">16</text>
<text x="167" y="82.3">17</text>
<text x="231.7" y="78.5">5</text>
<text x="241" y="83.3" transform="rotate(-90 241 83.3)">2</text>
<text x="275.3" y="78.2" transform="rotate(-90 275.3 78.2)">2</text>
<text x="32.8" y="84.5" transform="rotate(-90 32.8 84.5)">4</text>
<text x="167" y="84.8">18</text>
<text x="167" y="87.4">27</text>
<text x="167" y="89.9">28</text>
<text x="120" y="92.5">20</text>
<text x="167" y="92.5">29</text>
<text x="167" y="95">30</text>
<text x="167" y="97.5">31</text>
<text x="167" y="100.1">32</text>
<text x="120" y="102.6">21</text>
<text x="167" y="102.6">34</text>
<text x="167" y="105.2">35</text>
<text x="167" y="107.7">36</text>
<text x="32.8" y="109.9" transform="rotate(-90 32.8 109.9)">1</text>
<text x="51.4" y="112.8">4</text>
<text x="120" y="112.8">24</text>
<text x="167" y="110.2">37</text>
<text x="51.4" y="115.3">2</text>
<text x="51.4" y="117.9">6</text>
<text x="120" y="115.3">25</text>
<text x="167" y="115.3">38</text>
<text x="167" y="117.9">39</text>
<text x="50.8" y="122.9">10</text>
<text x="120" y="122.9">19</text>
<text x="167" y="120.4">40</text>
<text x="167" y="122.9">41</text>
<text x="51.4" y="131.8">7</text>
<text x="144.5" y="130.2" transform="rotate(-90 144.5 130.2)">57</text>
<text x="51.4" y="134.4">8</text>
<text x="51.4" y="136.9">9</text>
<text x="32.8" y="142.9" transform="rotate(-90 32.8 142.9)">5</text>
<text x="35.3" y="142.9" transform="rotate(-90 35.3 142.9)">3</text>
</g>
<g font-size="1.3" fill="#0f0f0f">
<text x="178.4" y="46.6">UART_RX</text>
<text x="114.3" y="50.5">NRST 26</text>
<text x="178.7" y="49.2">UART_TX</text>
<text x="66" y="64.4">FLASH.NCS</text>
<text x="66" y="69.5">FLASH.IO0</text>
<text x="182.7" y="67">CAN.MISO</text>
<text x="66" y="77.1">FLASH.IO3</text>
<text x="66" y="74.6">FLASH.IO2</text>
<text x="66" y="72">FLASH.IO1</text>
<text x="66" y="79.7">FLASH.CLK</text>
<text x="183.5" y="82.2">CAN.SCK</text>
<text x="179" y="87.3">CAN.STANDBY</text>
<text x="179.5" y="89.8">CAN.TX0_RST</text>
<text x="182.7" y="84.7">CAN.MOSI</text>
<text x="181.5" y="92.4">CAN.RESET</text>
<text x="184.8" y="94.9">CAN.CS</text>
<text x="177.1" y="102.5">CAN.INTERRUPT</text>
<text x="180.3" y="105.1">CAN.RX0_BF</text>
<text x="111.8" y="112.7">SWCLK</text>
<text x="243.4" y="114">LED_CAN_OK</text>
<text x="111.8" y="115.2">SWDIO</text>
<text x="54.7" y="122.8">NRST</text>
</g>
<g font-size="1.3" fill="#aaa">
<text x="196.8" y="44.2">1</text>
<text x="196.8" y="46.7">2</text>
<text x="196.8" y="49.3">3</text>
<text x="59.4" y="101.7" transform="rotate(-90 59.4 101.7)">1</text>
<text x="62" y="101.7" transform="rotate(-90 62 101.7)">2</text>
<text x="64.5" y="101.7" transform="rotate(-90 64.5 101.7)">3</text>
</g>
<g font-size="1.3" fill="#989898">
<text x="203.2" y="46.6">J201</text>
<text x="203.2" y="49.1">Conn_01x03</text>
<text x="67.3" y="97.4">J203</text>
<text x="67.3" y="99.9">Conn_01x03</text>
</g>
<g font-size="1.3" fill="#840084">
<text x="261.6" y="42.8">ESD5Z3.3T5G</text>
<text x="83.8" y="98.7">ABM8-272-T3</text>
<text x="252.4" y="101.2">150060GS75000</text>
<text x="252.8" y="110.1">150060YS75000</text>
<text x="40.5" y="143.4">TC2050-IDC</text>
<text x="40.4" y="145.6">TAG-CONNECT</text>
</g>
<g font-size="1.3" fill="#725600">
<text x="88.5" y="58">USB_D+</text>
<text x="88.5" y="60.6">USB_D-</text>
<text x="174.2" y="63.1">Motor_RESET</text>
<text x="174.2" y="60.6">Motor_EN</text>
<text x="174.2" y="65.6">Motor_SLEEP</text>
<text x="174.2" y="70.7">Motor_DIR</text>
<text x="174.2" y="73.3">Motor_STEP</text>
<text x="174.2" y="75.8">Motor_MS3</text>
<text x="174.2" y="80.9">Motor_MS1</text>
<text x="174.2" y="78.3">Motor_MS2</text>
<text x="174.2" y="98.7">Food_detected</text>
<text x="175.5" y="116.4">USB_detect</text>
</g>
<text font-size="1.3" fill="#000084" x="197" y="65.6">CAN{SPI1+GPIO}</text>
</svg>
